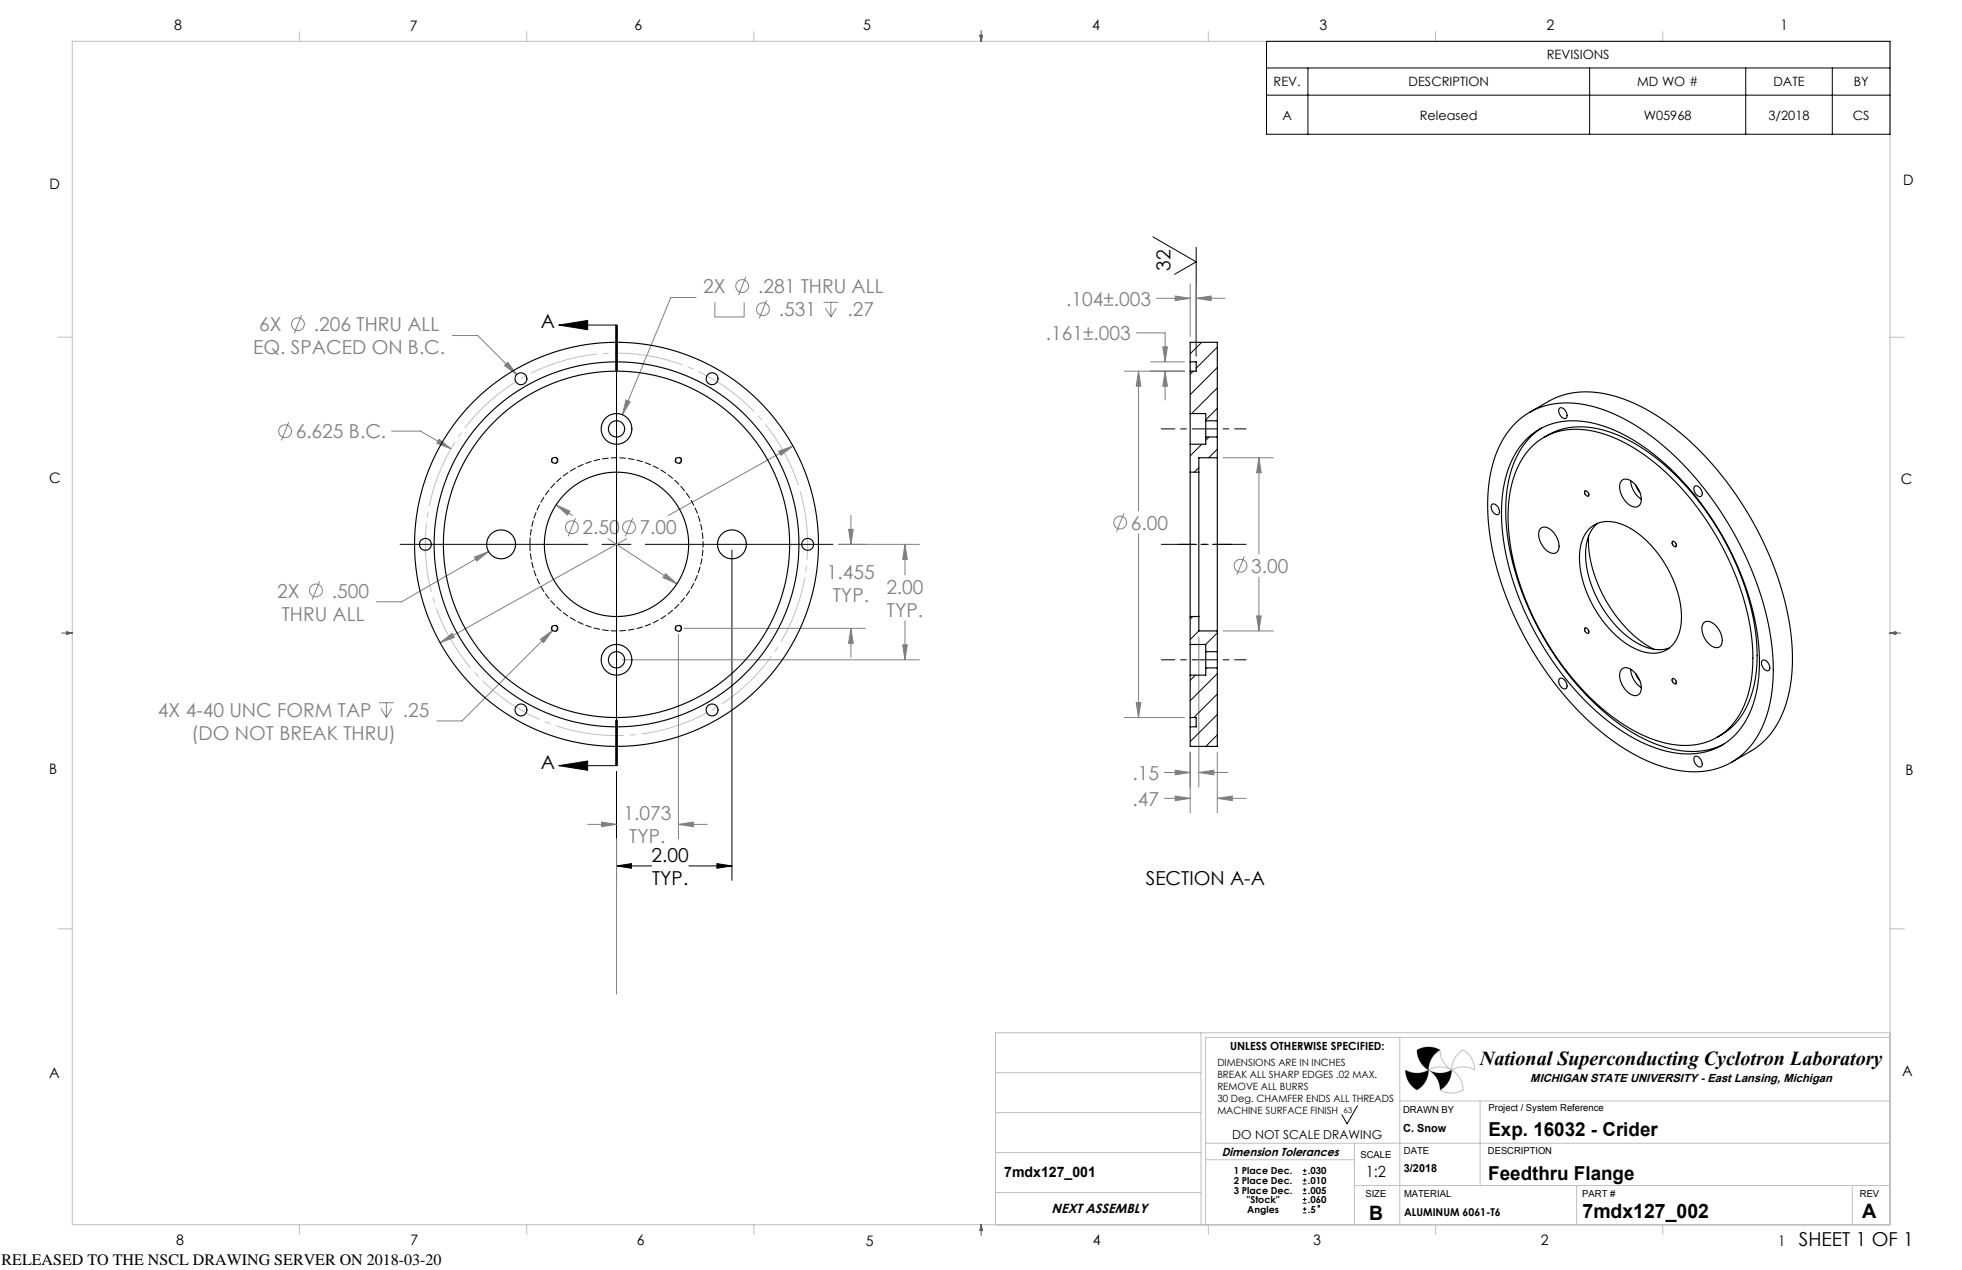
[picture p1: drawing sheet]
<svg xmlns="http://www.w3.org/2000/svg" width="432mm" height="279mm" viewBox="0 0 432 279" stroke-linecap="round" stroke-linejoin="round" font-family="sans-serif">
<g fill="none" stroke="#c0c0c0" stroke-width=".22">
<path d="M15.9 9.1h400.1v260.3h-400.1zM65.9 6.9v2.2M115.9 6.9v2.2M165.9 6.9v2.2M265.9 6.9v2.2M315.9 6.9v2.2M365.9 6.9v2.2M12.7 74.2h3.2M416 74.2h3.1M12.7 204.4h3.2M416 204.3h3.1M219.1 236h45.2"/>
<path d="M264.3 227.2v42.2M308.1 228.2v41.2M309.3 235.4a5.1 5.1 0 0 0 5.1 0 5.1 5.1 0 0 1-2.6 4.4 5.1 5.1 0 0 1-2.5-4.4zM314.4 235.4a5.1 5.1 0 0 1 5.1 0M314.4 235.4a5.1 5.1 0 0 1 2.5 4.4M314.4 235.4h.1M316.9 231a5.1 5.1 0 0 0 2.6 4.4M316.9 231a5.1 5.1 0 0 0-5.1 0 5.1 5.1 0 0 0 2.6 4.4M316.9 231a5.1 5.1 0 0 0-2.5 4.4M319.5 235.4a5.1 5.1 0 0 1 2.5 4.4 5.1 5.1 0 0 1-5.1 0M319.5 235.4a5.1 5.1 0 0 1-2.6 4.4M319.5 235.4a5.1 5.1 0 0 1-5.1 0"/>
<path d="M321 231.8l.5-.4a.6 .6 0 0 1 .5-.4 .6 .6 0 0 1 .6 .4 5.1 5.1 0 0 1 1.9 4 5.1 5.1 0 0 0-5 0 5.1 5.1 0 0 1 1.5-3.6zM416 228.2h-150.7v41.2M416 227.2h-196.9v42.2M219.1 253.6h45.2M219.1 244.8h45.2M265.3 251.5h150.7M265.3 255.1h32.8M298.1 251.5v17.9M308.1 242.2h107.9M325.7 242.3v18.5M65.9 269.4v2.2M115.9 269.4v2.2"/>
<path d="M165.9 269.4v2.2M219.1 262.4h45.2M265.9 269.4v2.2M298.1 260.8h117.8M315.9 269.4v2.2M347 260.8v8.7M365.9 269.4v2.2M407.6 260.8v8.7"/>
</g>
<g fill="none" stroke="#00f" stroke-width=".22">
<path d="M215.6 7.8h.6l-.3 1.2zM215.8 7.8l.1 1.2M215.9 6.7v2.3M216.1 7.8l-.2 1.2M13.6 139.3h2.3M14.6 139.1l1.3 .2M14.6 139l1.3 .3-1.3 .3zM15.9 139.3l-1.3 .1M416 139.3h2.3M416 139.3l1.2-.3v.6zM416 139.3l1.2 .1M417.2 139.1l-1.2 .2"/>
<path d="M215.9 269.4v2.4M215.9 269.4l.2 1.3M215.9 269.4l-.1 1.3M215.9 269.4l.3 1.3h-.6z"/>
</g>
<path d="M311.8 231l.3 1.4 .5 1.2 .8 1 1 .8 .2-1.4 .5-1.2 .8-1 1-.8a5.1 5.1 0 0 0-5.1 0zM309.3 235.4l.1 1.1 .4 1.1 .6 .9 .8 .8a.71 .71 0 0 0 .6 .5 .71 .71 0 0 0 .7-.5l.8-.8 .6-.9 .4-1.1 .1-1.1a5.1 5.1 0 0 1-5.1 0zM314.4 235.4a5.1 5.1 0 0 1 2.5 4.4l1.1-.8 .7-1 .6-1.2 .2-1.4a5.1 5.1 0 0 1-5.1 0z" fill-rule="evenodd" fill="#000"/>
<g fill="none" stroke="#808080" stroke-width=".22">
<path d="M66.4 69.3l-1.6 4M99.6 73.8h5.5l8.6 8.6M153.2 65.5h-5.6l-10.6 25.7M157.3 66.5v3.2h6.5v-3.2M164.1 60.9l-1.6 4.1M168.7 66l-1.6 4M181.2 66.5h3.3M181.6 67.8l1.3 1.9M182.9 66.5v3.2M184.1 67.8l-1.2 1.9M250.1 73.2h6.3v6.4M253.2 79.6h7.5"/>
<path d="M254.5 65.6h7.4M255.9 76.3h1l-.5 3.3zM258.6 65.1l3.3 .5-3.3 .5zM261.9 62.5v11.5M263.3 65.6l3.3-.5v1zM263.3 62.5v15.8M263.3 65.6h6.3M63.6 92.9l-1.7 4M86.2 94.8h6.3l6.8 3.9M96.6 96.6l2.7 2.1-3.2-1.2zM111 80.4l.8-.7 1.9 2.7zM137.8 88l.9 .4-1.7 2.8z"/>
<path d="M171.4 99.3l3.1-1.2-2.6 2.1zM174.5 98.1l-27.5 15.3M247.4 81.7h13.3M250.6 81.7l.5 3.3h-1zM250.6 81.7v30.7M256.4 81.7l.5 3.3h-1zM256.4 81.7v6.3M122.4 111.1l3 1.4-.5 .8zM122.4 111.1l3.6 2.3M126.7 114l-1.7 4M133.8 118.5l15.2 9.9M137.9 118.5l-41 22.9"/>
<path d="M139.2 114l-1.6 4M184.6 119.8h17.7M186.8 116.5h1l-.5 3.3zM187.3 113.4v6.4M199.2 119.8l.5 3.3h-1zM199.2 119.8v6.7M247.3 112.9l-1.6 4.1M250.6 117.5v40.4M269.2 100.7h11M277.1 100.7l.5 3.3h-1zM277.1 100.7v21.2M70.3 127.9l-1.6 4"/>
<path d="M104.4 122.6l3.1-1.3-2.6 2.1zM107.5 121.3l-19.1 11.1h-5.6M121.6 138.7l-19.9 19.9h-5.6M146.5 126.2l2.5 2.2-3.1-1.3zM149.3 139.5v45M150.6 138.2h39.8M187.3 138.2l.5 3.3h-1zM187.3 138.2v6.4M199.2 136.6v8.6M269.2 138.8h11M273.8 122.4l-1.6 4.1M276.6 135.5h1l-.5 3.3z"/>
<path d="M277.1 127v11.8M83.4 154.6h3.2M83.8 155.9l1.2 1.9M85 154.6v3.2M86.2 155.9l-1.2 1.9M96.9 141.4l2.6-2.1 .5 .9zM118.9 140.7l2.7-2-2 2.7zM137 145.2h65.3M198.7 141.9h1l-.5 3.3zM247.4 157.9h13.3M250.1 154.6h1l-.5 3.3zM263.8 140.1v33"/>
<path d="M256.3 175.6h5.6M256.3 170h5.6M258.6 175.1l3.3 .5-3.3 .5zM258.6 169.4l3.3 .6-3.3 .5zM261.9 165.5v13.3M263.8 170l3.3-.6v1.1zM263.8 170h6.4M267.9 175.6l3.3-.5v1zM267.9 165.5v13.3M267.9 175.6h6.4M129.3 181.4h6.4M132.4 180.9l3.3 .5-3.3 .5z"/>
<path d="M135.7 184.5v34.2M149.3 181.4l3.3-.5v1zM149.3 181.4h6.4"/>
<circle cx="65.6" cy="71.3" r="1.41"/>
<circle cx="163.3" cy="62.9" r="1.41"/>
<circle cx="167.9" cy="68" r="1.41"/>
<circle cx="62.7" cy="94.9" r="1.41"/>
<circle cx="125.9" cy="116" r="1.41"/>
<circle cx="138.4" cy="116" r="1.41"/>
<circle cx="246.5" cy="115" r="1.41"/>
<circle cx="69.5" cy="129.9" r="1.41"/>
<circle cx="273" cy="124.5" r="1.41"/>
</g>
<g fill="none" stroke="#000" stroke-width=".22">
<path d="M278.7 9.1h137.3v20.4h-137.3zM278.7 15h137.3M287.9 15v14.5M349.8 15v14.5M384.2 15v14.5M403.3 15v14.5M278.7 20.9h137.3M253.7 52.1l9.6 5.5-4.8 2.8M263.3 54.4v23.9M123 71.5l6.3-1v2zM123 71.5h12.7v41.9M135.5 71.5v10"/>
<path d="M135.9 71.5v10M88.1 119.8h41.2M132.5 119.8h6.4M135.7 116.6v6.3M142 119.8h41.3M135.7 126.1v42.3h-12.7M161.1 121v72.7M135.5 158.4v10M135.9 158.4v10zM123 168.4l6.3-1v2.1zM135.7 169.7v24M135.7 190.5l3.3-.5v1z"/>
<path d="M135.7 190.5h7.7M151.6 190.5h9.5M157.8 190l3.3 .5-3.3 .5zM286.7 258.4h.8M286.7 257.5h.8M286.7 259.7h.8M287.1 257.1v.8M287.1 259.2v.9M298.8 243.3l-2.3 3.9-1.2-2M286.7 260.5h.8M286.7 262.6h.8M286.7 261.8h.8"/>
<path d="M286.7 264.7h.8M286.7 263.9h.8M286.7 266.8h.8M286.7 266h.8M287.1 261.4v.8M287.1 263.5v.8M287.1 265.6v.8"/>
<circle cx="290.2" cy="265.4" r=".21"/>
</g>
<path d="M122.8 101.3a.71 .71 0 0 0-1.1-.7 .71 .71 0 0 0-.1 1.3 .71 .71 0 0 0 1.2-.5v-.1M150 101.3a.71 .71 0 0 0-1-.7 .71 .71 0 0 0-.1 1.3 .71 .71 0 0 0 1.1-.5v-.1M122.8 138.2a.71 .71 0 0 0-1.1-.6 .71 .71 0 0 0-.1 1.2 .71 .71 0 0 0 1.2-.4v-.2M150 138.2a.71 .71 0 0 0-1-.6 .71 .71 0 0 0-.1 1.2 .71 .71 0 0 0 1.1-.4v-.2" fill="none" stroke="#000" stroke-width=".22" stroke-dasharray="1.3 .6" stroke-dashoffset=".3" stroke-linecap="butt"/>
<path d="M349.7 108.9v.2a.71 .71 0 0 1-.9-.3 .71 .71 0 0 1 0-.8l.6 .1 .3 .8M369 120l-.1 .2a.71 .71 0 0 1-.8-.3 .71 .71 0 0 1 0-.8l.6 .2 .3 .7M349.7 139v.2a.71 .71 0 0 1-.9-.2 .71 .71 0 0 1 0-.9l.6 .2 .3 .7M369 150.2l-.1 .2a.71 .71 0 0 1-.8-.3 .71 .71 0 0 1 0-.8l.6 .1 .3 .8" fill="none" stroke="#000" stroke-width=".22" stroke-dasharray="1.3 .6" stroke-dashoffset=".8" stroke-linecap="butt"/>
<path d="M175.9 107.5a42.1 42.1 0 0 0-70.5-17 42.1 42.1 0 0 0 19.4 69.9 42.1 42.1 0 0 0 51.7-50.8l-.6-2.1" fill="none" stroke="#c0c0c0" stroke-width=".22" stroke-dasharray="15.2 1.3 1.3 1.3" stroke-dashoffset="-.7" stroke-linecap="butt"/>
<path d="M271.1 119.8h-11.6" fill="none" stroke="#000" stroke-width=".22" stroke-dasharray="15.2 1.3 1.3 1.3" stroke-dashoffset="11.3"/>
<path d="M265.4 94.4h-9.8M265.4 145.2h-9.8" fill="none" stroke="#000" stroke-width=".22" stroke-dasharray="15.2 1.3 1.3 1.3" stroke-dashoffset="12.3"/>
<path d="M274.3 94.4h-8.9M274.3 145.2h-8.9" fill="none" stroke="#000" stroke-width=".22" stroke-dasharray="15.2 1.3 1.3 1.3" stroke-dashoffset="12.7"/>
<path d="M255.6 119.8h18.7" fill="none" stroke="#000" stroke-width=".22" stroke-dasharray="15.2 1.3 1.3 1.3" stroke-dashoffset="7.8"/>
<path d="M135.7 71.5v96.9" fill="none" stroke="#000" stroke-width=".22" stroke-dasharray="6.3 1.3 1.3 1.3" stroke-dashoffset=".4"/>
<g fill="#000">
<path d="M123 71.5l6.3-1v2zM123 168.4l6.3-1v2.1z"/>
<path d="M157.8 190l3.3 .5-3.3 .5zM135.7 190.5l3.3-.5v1z"/>
</g>
<g fill="#808080">
<path d="M96.6 96.6l2.7 2.1-3.2-1.2z"/>
<path d="M132.4 180.9l3.3 .5-3.3 .5zM149.3 181.4l3.3-.5v1zM186.8 116.5h1l-.5 3.3zM187.3 138.2l.5 3.3h-1zM146.5 126.2l-.6 .9 3.1 1.3zM122.4 111.1l2.5 2.2 .5-.8zM96.9 141.4l3.1-1.2-.5-.9zM171.4 99.3l.5 .9 2.6-2.1zM111 80.4l2.7 2-1.9-2.7zM118.9 140.7l.7 .7 2-2.7zM104.4 122.6l.5 .8 2.6-2.1zM199.2 119.8l.5 3.3h-1zM198.7 141.9h1l-.5 3.3zM137.8 88l-.8 3.2 1.7-2.8zM277.1 100.7l.5 3.3h-1zM276.6 135.5h1l-.5 3.3zM250.1 154.6h1l-.5 3.3zM250.6 81.7l.5 3.3h-1zM256.4 81.7l.5 3.3h-1zM255.9 76.3h1l-.5 3.3zM258.6 65.1l3.3 .5-3.3 .5zM263.3 65.6l3.3-.5v1zM258.6 175.1l3.3 .5-3.3 .5zM267.9 175.6l3.3-.5v1zM258.6 169.4l3.3 .6-3.3 .5zM263.8 170l3.3-.6v1.1z"/>
</g>
<g fill="none" stroke="#000" stroke-width=".25">
<path d="M261.9 79.6v2.1M261.9 79.6v-4.3h6v17.3M261.9 79.6h1.4v2.1h-1.4M261.9 91v6.7M261.9 91h3.5v1.6M261.9 81.7v9.3M261.9 97.7v6.2M265.4 92.6v3.5M265.4 96.1v1.6h-3.5M265.4 96.1h2.5M265.4 92.6h2.5M267.9 92.6v3.5"/>
<path d="M267.9 96.1v4.6M333.4 93.2a16.6 16.6 0 0 1 15.7-4.1 41.4 41.4 0 0 1 19.4 11.2 72.5 72.5 0 0 1 21.5 42.2 31.9 31.9 0 0 1-3.2 19.4 16 16 0 0 1-17.5 7.6 39.8 39.8 0 0 1-19.4-10.6 72.4 72.4 0 0 1-22.2-42.9 31.9 31.9 0 0 1 3.1-19.4l1.2-1.8zM335.9 96.7a15.1 15.1 0 0 1 14.9-3.6 40.2 40.2 0 0 1 18.9 12.1 65 65 0 0 1 17.4 36.9 27.6 27.6 0 0 1-3.3 17.2 14.5 14.5 0 0 1-15.5 6.3 37.3 37.3 0 0 1-18.9-11 65.1 65.1 0 0 1-18.8-38.3 27.6 27.6 0 0 1 3.3-17.1zM336.6 90.7l4.2-2.4a18.9 18.9 0 0 1 15.7-.8 49.9 49.9 0 0 1 21.6 16 71.4 71.4 0 0 1 16.2 37.5 30.6 30.6 0 0 1-3.6 19 15.8 15.8 0 0 1-5.4 5.3l-4.2 2.4M337 98.4a14.3 14.3 0 0 1 14.2-3.4 38.6 38.6 0 0 1 18.6 12.1 61.5 61.5 0 0 1 15.8 34.3 25.5 25.5 0 0 1-3.4 16.8 13.9 13.9 0 0 1-15 5.4 36.8 36.8 0 0 1-18-10.9 61.7 61.7 0 0 1-17.2-35.7 25.5 25.5 0 0 1 3.5-16.8zM339.2 94.2a17.5 17.5 0 0 0-7.3 12.4 47.9 47.9 0 0 0 4.1 26.2 62.6 62.6 0 0 0 22.3 27.8 25.3 25.3 0 0 0 16.3 4.6 14.1 14.1 0 0 0 4.8-1.5M339.8 96.2a16.4 16.4 0 0 1 15.1-.9 45.5 45.5 0 0 1 19.5 15.8 59.4 59.4 0 0 1 12.3 31.5 24 24 0 0 1-4 15.6 14 14 0 0 1-4.8 4M343.2 89.8a1.36 1.36 0 0 1 1.7 1.5 .67 .67 0 0 1-.5 .8 .67 .67 0 0 1-.8-.5l-.5-.9zM261.9 103.9v31.7M261.9 103.9h1.9M263.8 103.9v31.7M267.9 100.7v38.1"/>
<path d="M267.9 100.7h-4.1v3.2M328.3 111a1.36 1.36 0 0 1 1.7 1.4 .67 .67 0 0 1-.4 .9 .67 .67 0 0 1-.9-.5l-.5-1zM339.1 116.2a2.09 2.09 0 0 1 2.8 1l.9 1.5 .3 1.4a1.43 1.43 0 0 1-.8 1.6 1.43 1.43 0 0 1-1.7-.4l-1.1-1.2-.7-1.5-.2-1.4zM348.8 108.1h.4l.4 .5a.38 .38 0 0 1-.2 .6 .38 .38 0 0 1-.5-.4zM349.6 118a29.3 29.3 0 0 0 8.6 20.5 22 22 0 0 0 5.8 4.3M349.8 116.4a6.7 6.7 0 0 1 7.9-.7 24.3 24.3 0 0 1 11.7 15.3 12.8 12.8 0 0 1-.8 10.3 6.3 6.3 0 0 1-8 1.7 22.9 22.9 0 0 1-11.3-12.5 16.3 16.3 0 0 1-.8-12.2zM351.6 115.1a9.1 9.1 0 0 0-2.6 8.3 24.8 24.8 0 0 0 11.8 18.3 8.1 8.1 0 0 0 6.6 .8M356.9 105.8a2.02 2.02 0 0 1 2.8 .7l1.2 1.7 .3 1.8a1.5 1.5 0 0 1-.9 1.5 1.5 1.5 0 0 1-1.7-.4l-1.2-1.2-.8-1.6-.1-1.5zM358.9 105.8l.2 1.1 .5 1.1 .7 1.1 .9 .7M360.1 106.8l.2 .8 .6 .7M368.1 119.2h.4l.4 .5a.38 .38 0 0 1-.2 .6 .38 .38 0 0 1-.5-.4zM373 107a1.36 1.36 0 0 1 1.6 1.4 .67 .67 0 0 1-.4 .9 .67 .67 0 0 1-.9-.5l-.5-1z"/>
<path d="M261.9 135.6v6.2M261.9 135.6h1.9M263.8 135.6v3.2h4.1M267.9 138.8v4.6M348.8 138.2l.4 .1 .4 .5a.38 .38 0 0 1-.2 .5 .38 .38 0 0 1-.5-.3zM375 137a1.97 1.97 0 0 1 2.7 .8l1 1.5 .3 1.6a1.43 1.43 0 0 1-.8 1.5 1.43 1.43 0 0 1-1.7-.4l-1.1-1.1-.7-1.5-.1-1.4zM261.9 141.8v6.7M261.9 157.9v2M261.9 141.8h3.5v1.6M261.9 148.5v9.4M261.9 157.9h1.4v2h-1.4M265.4 143.4v3.5"/>
<path d="M265.4 143.4h2.5M265.4 146.9v1.6h-3.5M265.4 146.9h2.5M267.9 143.4v3.5M267.9 146.9v17.3h-6v-4.3M343.2 149.3a1.36 1.36 0 0 1 1.7 1.5 .67 .67 0 0 1-.5 .8 .67 .67 0 0 1-.8-.5l-.5-.9zM356.9 147.3a2.02 2.02 0 0 1 2.8 .6l1.2 1.8 .3 1.8a1.5 1.5 0 0 1-.9 1.5 1.5 1.5 0 0 1-1.7-.5l-1.2-1.1-.8-1.6-.1-1.5zM358.9 147.2l.2 1.2 .5 1.1 .7 1 .9 .8M360.1 148.3l.2 .7 .6 .7M368.1 149.4h.4l.4 .5a.38 .38 0 0 1-.2 .6 .38 .38 0 0 1-.5-.4zM387.8 145.3a1.36 1.36 0 0 1 1.7 1.5 .67 .67 0 0 1-.5 .8 .67 .67 0 0 1-.8-.4l-.5-1zM373 166.5a1.36 1.36 0 0 1 1.6 1.4 .67 .67 0 0 1-.4 .9 .67 .67 0 0 1-.9-.5l-.5-1z"/>
<circle cx="114.7" cy="83.3" r="1.3"/>
<circle cx="135.7" cy="94.4" r="3.4"/>
<circle cx="135.7" cy="94.4" r="1.78"/>
<circle cx="156.7" cy="83.3" r="1.3"/>
<circle cx="93.6" cy="119.8" r="1.3"/>
<circle cx="110.3" cy="119.8" r="3.2"/>
<circle cx="122.1" cy="101.3" r=".63"/>
<circle cx="135.7" cy="119.8" r="38.1"/>
<circle cx="135.7" cy="119.8" r="15.9"/>
<circle cx="135.7" cy="119.8" r="44.4"/>
<circle cx="135.7" cy="119.8" r="40.1"/>
<circle cx="149.3" cy="101.3" r=".63"/>
<circle cx="161.1" cy="119.8" r="3.2"/>
<circle cx="177.8" cy="119.8" r="1.3"/>
<circle cx="122.1" cy="138.2" r=".63"/>
<circle cx="149.3" cy="138.2" r=".63"/>
<circle cx="114.7" cy="156.2" r="1.3"/>
<circle cx="135.7" cy="145.2" r="3.4"/>
<circle cx="135.7" cy="145.2" r="1.78"/>
<circle cx="156.7" cy="156.2" r="1.3"/>
</g>
<path d="M116.6 119.8a19 19 0 0 1 28.3-16.7 19 19 0 0 1 .9 32.8 19 19 0 0 1-29.1-15.1l-.1-1" fill="none" stroke="#000" stroke-width=".22" stroke-dasharray="1.3 .6" stroke-dashoffset="-.2"/>
<g fill="none" stroke="#000" stroke-width=".22">
<path d="M264.5 75.3l-2.6 2.5M267.9 76.4l-4.6 4.6M262.6 81.7l-.7 .6M264.5 97.7l-2.6 2.6M266.1 96.1l-.7 .8M267.9 80.9l-6 5.9M267.9 85.3l-5.6 5.7M267.9 89.8l-2.5 2.6M267.9 98.8l-1.9 1.9M263.8 102.9l-1 1M262.5 135.6l-.6 .6M263.8 138.8l-1.9 1.9"/>
<path d="M267.9 139.2l-2.6 2.6M263.1 148.5l-1.2 1.2M267.9 148.2l-6 6M267.9 152.7l-5.2 5.2M267.9 157.2l-6 6M267.9 161.7l-2.5 2.5"/>
</g>
<text font-size="5.5" x="325.7" y="234.3">National Superconducting Cyclotron Laboratory</text>
<g font-size="4.4">
<text x="301.3" y="268.4">B</text>
<text x="348.3" y="267.9">7mdx127_002</text>
<text x="409.9" y="267.9">A</text>
</g>
<g font-size="4.2">
<text x="257.6" y="59.5" transform="rotate(-90 257.6 59.5)">32</text>
<text x="119" y="72.2">A</text>
<text x="119" y="169.2">A</text>
<text x="143.4" y="189.6">2.00</text>
<text x="143.5" y="194.6">TYP.</text>
<text x="252.2" y="194.6">SECTION A-A</text>
<text x="327.6" y="249.8">Exp. 16032 - Crider</text>
<text x="327.5" y="259.5">Feedthru Flange</text>
<text x="395.9" y="274.1">SHEET 1 OF 1</text>
</g>
<g font-size="4.2" fill="#808080">
<text x="154.8" y="64.5">2X</text>
<text x="166.8" y="64.5">.281 THRU ALL</text>
<text x="171.4" y="69.6">.531</text>
<text x="186.5" y="69.6">.27</text>
<text x="234.6" y="67.2">.104±.003</text>
<text x="55.7" y="78">EQ. SPACED ON B.C.</text>
<text x="57" y="72.9">6X</text>
<text x="69.1" y="72.9">.206 THRU ALL</text>
<text x="230.2" y="74.8">.161±.003</text>
<text x="65.1" y="96.4">6.625 B.C.</text>
<text x="128.2" y="117.5">2.50</text>
<text x="140.8" y="117.5">7.00</text>
<text x="248.9" y="116.5">6.00</text>
<text x="61" y="131.5">2X</text>
<text x="73" y="131.5">.500</text>
<text x="182" y="127.3">1.455</text>
<text x="195.1" y="130.6">2.00</text>
<text x="275.4" y="126">3.00</text>
<text x="62" y="136.5">THRU ALL</text>
<text x="183.3" y="132.3">TYP.</text>
<text x="195.2" y="135.7">TYP.</text>
<text x="34.8" y="157.7">4X 4-40 UNC FORM TAP</text>
<text x="88.7" y="157.7">.25</text>
<text x="42.1" y="162.8">(DO NOT BREAK THRU)</text>
<text x="249.2" y="171.6">.15</text>
<text x="249.2" y="177.2">.47</text>
<text x="137.2" y="180.4">1.073</text>
<text x="138.5" y="185.5">TYP.</text>
</g>
<text font-size="3.5" fill="#010101" x=".4" y="278.3">RELEASED TO THE NSCL DRAWING SERVER ON 2018-03-20</text>
<text font-size="3.4" x="300.6" y="258.9">1:2</text>
<g font-size="3.2">
<text x="38.3" y="6.7">8</text>
<text x="90.2" y="6.7">7</text>
<text x="139.7" y="6.5">6</text>
<text x="190" y="6.5">5</text>
<text x="240.4" y="6.6">4</text>
<text x="290.4" y="6.7">3</text>
<text x="340.4" y="6.5">2</text>
<text x="391.9" y="6.7">1</text>
<text x="10.9" y="41.6">D</text>
<text x="418.9" y="40.7">D</text>
<text x="10.9" y="106.3">C</text>
<text x="418.4" y="106.4">C</text>
<text x="10.8" y="170.2">B</text>
<text x="419.4" y="170.6">B</text>
<text x="10.8" y="237.2">A</text>
<text x="418.6" y="236.8">A</text>
<text x="221" y="258.9">7mdx127_001</text>
<text x="38.8" y="273.8">8</text>
<text x="90.4" y="273.8">7</text>
<text x="140.2" y="273.8">6</text>
<text x="190.6" y="274">5</text>
<text x="240.5" y="273.8">4</text>
<text x="289" y="273.9">3</text>
<text x="339.1" y="273.8">2</text>
<text x="391.4" y="274.1">1</text>
</g>
<text font-size="2.9" x="231.4" y="267">NEXT ASSEMBLY</text>
<g font-size="2.8">
<text x="340.4" y="13.1">REVISIONS</text>
<text x="280.3" y="19">REV.</text>
<text x="310" y="19">DESCRIPTION</text>
<text x="360.3" y="19">MD WO #</text>
<text x="390.3" y="19">DATE</text>
<text x="408" y="19">BY</text>
<text x="282.3" y="26.3">A</text>
<text x="312.5" y="26.3">Released</text>
<text x="361.8" y="26.3">W05968</text>
<text x="389.2" y="26.3">3/2018</text>
<text x="407.8" y="26.3">CS</text>
</g>
<text font-size="2.7" x="271.2" y="250.5">DO NOT SCALE DRAWING</text>
<g font-size="2.6">
<text x="336.8" y="237.9">MICHIGAN STATE UNIVERSITY - East Lansing, Michigan</text>
<text x="268.9" y="254.3">Dimension Tolerances</text>
</g>
<text font-size="2.5" x="270.7" y="230.9">UNLESS OTHERWISE SPECIFIED:</text>
<g font-size="2.4">
<text x="308.8" y="249">C. Snow</text>
<text x="309" y="257.9">3/2018</text>
<text x="309" y="267.5">ALUMINUM 6061-T6</text>
</g>
<g font-size="2.2">
<text x="267.9" y="234.5">DIMENSIONS ARE IN INCHES</text>
<text x="267.9" y="237.2">BREAK ALL SHARP EDGES .02 MAX.</text>
<text x="267.9" y="239.8">REMOVE ALL BURRS</text>
<text x="267.9" y="242.5">30 Deg. CHAMFER ENDS ALL THREADS</text>
<text x="267.9" y="245.1">MACHINE SURFACE FINISH</text>
</g>
<g font-size="2.1">
<text x="308.8" y="244.9">DRAWN BY</text>
<text x="327.6" y="244.5">Project / System Reference</text>
<text x="299.4" y="254.7">SCALE</text>
<text x="309" y="254">DATE</text>
<text x="327.5" y="254">DESCRIPTION</text>
<text x="271.5" y="258.4">1 Place Dec.</text>
<text x="271.5" y="260.5">2 Place Dec.</text>
<text x="271.5" y="262.6">3 Place Dec.</text>
<text x="287.8" y="258.4">.030</text>
<text x="287.8" y="260.5">.010</text>
<text x="287.8" y="262.6">.005</text>
<text x="300.5" y="263.4">SIZE</text>
<text x="309" y="263.4">MATERIAL</text>
<text x="348.2" y="263.4">PART #</text>
<text x="409.3" y="263.4">REV</text>
<text x="274.4" y="264.7">&quot;Stock&quot;</text>
<text x="274.5" y="266.8">Angles</text>
<text x="287.8" y="264.7">.060</text>
<text x="287.8" y="266.8">.5</text>
</g>
<text font-size="1.8" x="295.7" y="244.9">63</text>
</svg>
